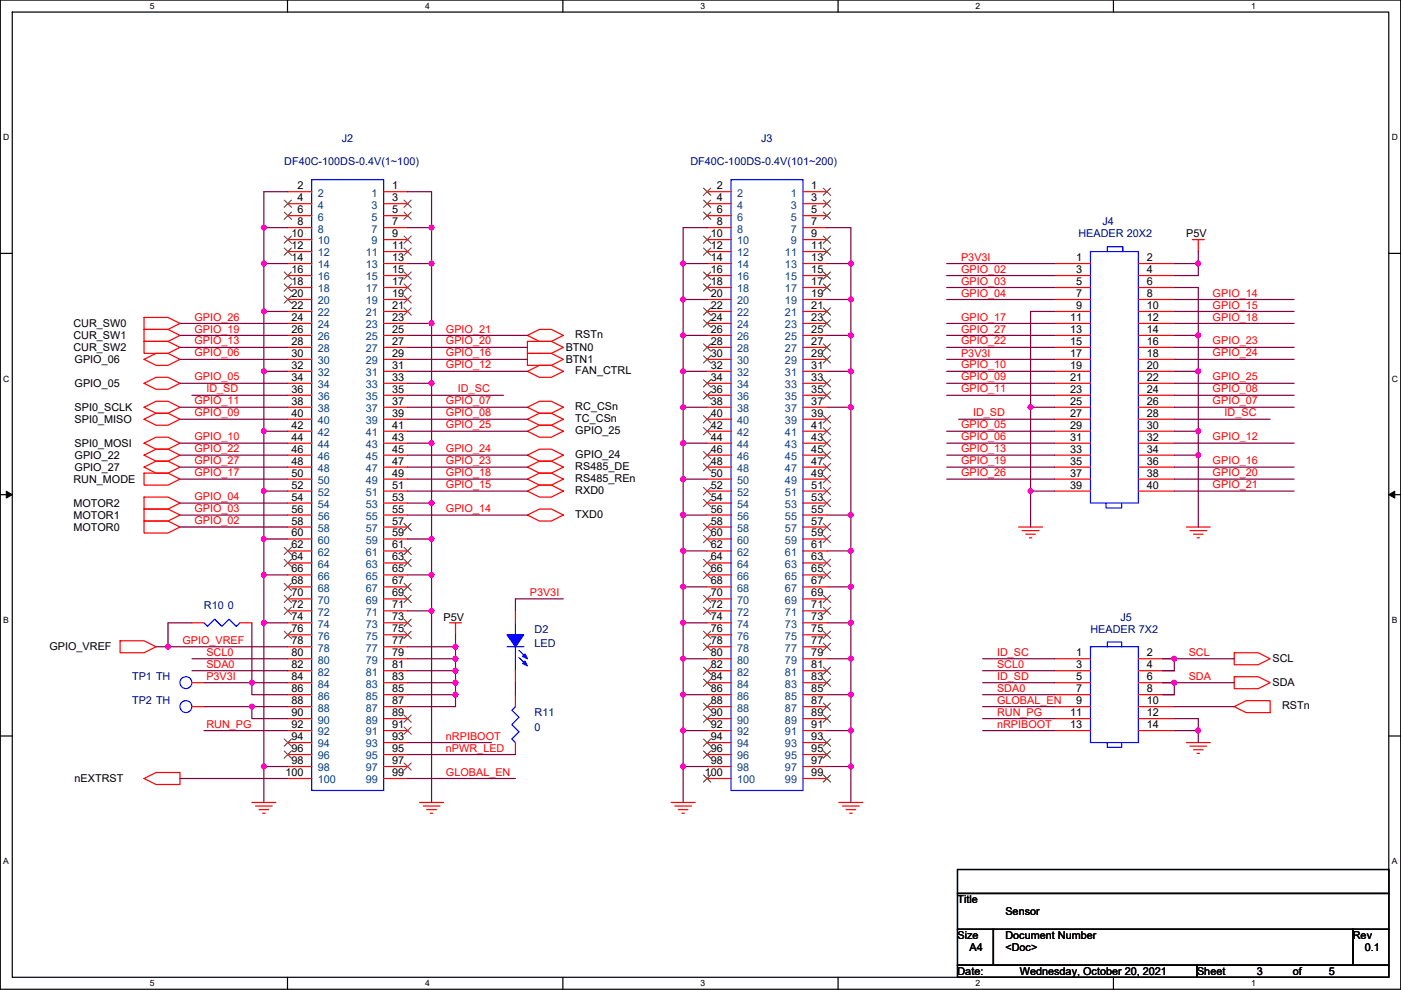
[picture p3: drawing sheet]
<svg xmlns="http://www.w3.org/2000/svg" width="297mm" height="210mm" viewBox="0 0 297 210" stroke-linecap="round" stroke-linejoin="round" font-family="sans-serif">
<path d="M.1 0h296.9v209.8h-296.9zM2.6 2.6h291.8v204.7h-291.8z" fill="none" stroke="#000" stroke-width=".25"/>
<g fill="#fff">
<path d="M31.8 .3h1v2h-1z"/>
<path d="M31.8 207.5h1v2.1h-1z"/>
</g>
<path d="M61 0v2.6M61 207.3v2.5" fill="none" stroke="#000" stroke-width=".25"/>
<g fill="#fff">
<path d="M90.1 .3h1v2h-1z"/>
<path d="M90.1 207.5h1v2.1h-1z"/>
</g>
<path d="M119.3 0v2.6M119.3 207.3v2.5" fill="none" stroke="#000" stroke-width=".25"/>
<g fill="#fff">
<path d="M148.5 .3h1v2h-1z"/>
<path d="M148.5 207.5h1v2.1h-1z"/>
</g>
<path d="M177.7 0v2.6M177.7 207.3v2.5" fill="none" stroke="#000" stroke-width=".25"/>
<g fill="#fff">
<path d="M206.9 .3h1v2h-1z"/>
<path d="M206.9 207.5h1v2.1h-1z"/>
</g>
<path d="M236.1 0v2.6M236.1 207.3v2.5" fill="none" stroke="#000" stroke-width=".25"/>
<g fill="#fff">
<path d="M265.2 .3h1v2h-1z"/>
<path d="M265.2 207.5h1v2.1h-1z"/>
<path d="M.7 28.2h1.3v2h-1.3z"/>
<path d="M295.1 28.2h1.3v2h-1.3z"/>
<path d="M.7 79.3h1.3v2.1h-1.3z"/>
<path d="M295.1 79.3h1.3v2.1h-1.3z"/>
</g>
<path d="M.1 53.7h2.5M294.4 53.7h2.6" fill="none" stroke="#000" stroke-width=".25"/>
<g fill="#fff">
<path d="M.7 130.5h1.2v2h-1.2z"/>
<path d="M295.1 130.5h1.2v2h-1.2z"/>
</g>
<path d="M.1 104.9h2.5M294.4 104.9h2.6" fill="none" stroke="#000" stroke-width=".25"/>
<path d="M1.3 104.2l1.3 .7-1.3 .7zM294.4 104.9l1.3-.7v1.4z" fill="#000" stroke="#000" stroke-width=".21"/>
<g fill="#fff">
<path d="M.7 181.7h1.2v2h-1.2z"/>
<path d="M295.1 181.7h1.2v2h-1.2z"/>
</g>
<path d="M.1 156.1h2.5M294.4 156.1h2.6M203 184.4h91.4v5.1h-91.4zM203 189.5h91.4v7.6h-91.4zM203 197.1h7.6v7.6h-7.6zM210.6 197.1h76.2v7.6h-76.2zM286.8 197.1h7.6v7.6h-7.6zM203 204.7h50.8v2.6h-50.8zM253.8 204.7h40.6v2.6h-40.6z" fill="none" stroke="#000" stroke-width=".25"/>
<g fill="none" stroke="#f00" stroke-width=".25">
<path d="M61 40.7h5.1M61 43.2h5.1M61 45.7h5.1M61 48.3h5.1M61 50.8h5.1M61 53.4h5.1M61 55.9h5.1M61 58.4h5.1M81.3 40.7h5.1M81.3 43.2h5.1M81.3 45.7h5.1M81.3 48.3h5.1"/>
<path d="M81.3 50.8h5.1M81.3 53.4h5.1M81.3 55.9h5.1M81.3 58.4h5.1M149.9 40.7h5.1M149.9 43.2h5.1M149.9 45.7h5.1M149.9 48.3h5.1M149.9 50.8h5.1M149.9 53.4h5.1M149.9 55.9h5.1M149.9 58.4h5.1"/>
<path d="M170.2 40.7h5.1M170.2 43.2h5.1M170.2 45.7h5.1M170.2 48.3h5.1M170.2 50.8h5.1M170.2 53.4h5.1M170.2 55.9h5.1M170.2 58.4h5.1M223.6 55.9h7.6M223.6 58.4h7.6M241.4 55.9h7.6M241.4 58.4h7.6"/>
<path d="M252.8 50.8h2.5M254.1 50.8v2.6M30.5 76.2l2.6-1.2h2.5l2.6 1.2-2.6 1.3h-2.5zM30.5 67.3h5.1l2.6 1.3-2.6 1.3h-5.1zM30.5 69.9h5.1l2.6 1.2-2.6 1.3h-5.1zM30.5 72.4h5.1l2.6 1.3-2.6 1.3h-5.1zM61 61h5.1M61 63.5h5.1M61 66.1h5.1M61 68.6h5.1M61 71.1h5.1M61 73.7h5.1"/>
<path d="M61 76.2h5.1M61 78.8h5.1M81.3 61h5.1M81.3 63.5h5.1M81.3 66.1h5.1M81.3 68.6h5.1M81.3 71.1h5.1M81.3 73.7h5.1M81.3 76.2h5.1M81.3 78.8h5.1M111.8 72.4h5.1l2.5 1.3-2.5 1.3h-5.1zM111.8 75h5.1l2.5 1.2-2.5 1.3h-5.1z"/>
<path d="M111.8 71.1l2.6-1.2h2.5l2.5 1.2-2.5 1.3h-2.5zM111.8 78.8l2.6-1.3h2.5l2.5 1.3-2.5 1.2h-2.5zM149.9 61h5.1M149.9 63.5h5.1M149.9 66.1h5.1M149.9 68.6h5.1M149.9 71.1h5.1M149.9 73.7h5.1M149.9 76.2h5.1M149.9 78.8h5.1M170.2 61h5.1M170.2 63.5h5.1"/>
<path d="M170.2 66.1h5.1M170.2 68.6h5.1M170.2 71.1h5.1M170.2 73.7h5.1M170.2 76.2h5.1M170.2 78.8h5.1M223.6 61h7.6M223.6 63.5h7.6M223.6 66.1h7.6M223.6 68.6h7.6M223.6 71.1h7.6M223.6 73.7h7.6"/>
<path d="M223.6 76.2h7.6M223.6 78.8h7.6M241.4 61h7.6M241.4 63.5h7.6M241.4 66.1h7.6M241.4 68.6h7.6M241.4 71.1h7.6M241.4 73.7h7.6M241.4 76.2h7.6M241.4 78.8h7.6M30.5 81.3l2.6-1.3h2.5l2.6 1.3-2.6 1.3h-2.5zM30.5 86.4l2.6-1.3h2.5l2.6 1.3-2.6 1.3h-2.5z"/>
<path d="M30.5 88.9l2.6-1.2h2.5l2.6 1.2-2.6 1.3h-2.5zM30.5 94l2.6-1.3h2.5l2.6 1.3-2.6 1.3h-2.5zM30.5 96.5l2.6-1.2h2.5l2.6 1.2-2.6 1.3h-2.5zM30.5 99.1l2.6-1.3h2.5l2.6 1.3-2.6 1.3h-2.5zM61 81.3h5.1M61 83.8h5.1M61 86.4h5.1M61 88.9h5.1M61 91.5h5.1M61 94h5.1M61 96.5h5.1M61 99.1h5.1"/>
<path d="M81.3 81.3h5.1M81.3 83.8h5.1M81.3 86.4h5.1M81.3 88.9h5.1M81.3 91.5h5.1M81.3 94h5.1M81.3 96.5h5.1M81.3 99.1h5.1M111.8 86.4l2.6-1.3h2.5l2.5 1.3-2.5 1.3h-2.5zM111.8 88.9l2.6-1.2h2.5l2.5 1.2-2.5 1.3h-2.5zM111.8 91.5l2.6-1.3h2.5l2.5 1.3-2.5 1.2h-2.5zM111.8 96.5l2.6-1.2h2.5l2.5 1.2-2.5 1.3h-2.5z"/>
<path d="M111.8 99.1l2.6-1.3h2.5l2.5 1.3-2.5 1.3h-2.5zM149.9 81.3h5.1M149.9 83.8h5.1M149.9 86.4h5.1M149.9 88.9h5.1M149.9 91.5h5.1M149.9 94h5.1M149.9 96.5h5.1M149.9 99.1h5.1M170.2 81.3h5.1M170.2 83.8h5.1M170.2 86.4h5.1"/>
<path d="M170.2 88.9h5.1M170.2 91.5h5.1M170.2 94h5.1M170.2 96.5h5.1M170.2 99.1h5.1M223.6 81.3h7.6M223.6 83.8h7.6M223.6 86.4h7.6M223.6 88.9h7.6M223.6 91.5h7.6M223.6 94h7.6M223.6 96.5h7.6"/>
<path d="M223.6 99.1h7.6M241.4 81.3h7.6M241.4 83.8h7.6M241.4 86.4h7.6M241.4 88.9h7.6M241.4 91.5h7.6M241.4 94h7.6M241.4 96.5h7.6M241.4 99.1h7.6M30.5 110.5h5.1l2.6 1.3-2.6 1.3h-5.1zM30.5 108h5.1l2.6 1.2-2.6 1.3h-5.1zM30.5 105.4h5.1l2.6 1.3-2.6 1.3h-5.1z"/>
<path d="M30.5 100.4h5.1l2.6 1.2-2.6 1.3h-5.1zM61 101.6h5.1M61 104.2h5.1M61 106.7h5.1M61 109.2h5.1M61 111.8h5.1M61 114.3h5.1M61 116.9h5.1M61 119.4h5.1M81.3 101.6h5.1M81.3 104.2h5.1M81.3 106.7h5.1"/>
<path d="M81.3 109.2h5.1M81.3 111.8h5.1M81.3 114.3h5.1M81.3 116.9h5.1M81.3 119.4h5.1M111.8 101.6l2.6-1.2h2.5l2.5 1.2-2.5 1.3h-2.5zM111.8 104.2l2.6-1.3h2.5l2.5 1.3-2.5 1.2h-2.5zM111.8 109.2l2.6-1.2h2.5l2.5 1.2-2.5 1.3h-2.5zM149.9 101.6h5.1M149.9 104.2h5.1M149.9 106.7h5.1M149.9 109.2h5.1"/>
<path d="M149.9 111.8h5.1M149.9 114.3h5.1M149.9 116.9h5.1M149.9 119.4h5.1M170.2 101.6h5.1M170.2 104.2h5.1M170.2 106.7h5.1M170.2 109.2h5.1M170.2 111.8h5.1M170.2 114.3h5.1M170.2 116.9h5.1M170.2 119.4h5.1"/>
<path d="M216 111.8h5M216.7 112.5h3.6M217.5 113.3h2M218.2 114.1h.6M223.6 101.6h7.6M223.6 104.2h7.6M241.4 101.6h7.6M241.4 104.2h7.6M251.5 111.8h5.1M252.3 112.5h3.5M253 113.3h2.1M253.8 114.1h.5"/>
<path d="M25.5 135.9h5l2.6 1.3-2.6 1.3h-5zM40.7 132.1h2.5M50.9 132.1h2.5M61 121.9h5.1M61 124.5h5.1M61 127h5.1M61 129.6h5.1M61 132.1h5.1M61 134.6h5.1M61 137.2h5.1M61 139.7h5.1M81.3 121.9h5.1"/>
<path d="M81.3 124.5h5.1M81.3 127h5.1M81.3 129.6h5.1M81.3 132.1h5.1M81.3 134.6h5.1M81.3 137.2h5.1M81.3 139.7h5.1M95.3 132.1h2.6M96.6 132.1v2.5M109.3 129.6v2.5M149.9 121.9h5.1M149.9 124.5h5.1"/>
<path d="M149.9 127h5.1M149.9 129.6h5.1M149.9 132.1h5.1M149.9 134.6h5.1M149.9 137.2h5.1M149.9 139.7h5.1M170.2 121.9h5.1M170.2 124.5h5.1M170.2 127h5.1M170.2 129.6h5.1M170.2 132.1h5.1M170.2 134.6h5.1"/>
<path d="M170.2 137.2h5.1M170.2 139.7h5.1M223.6 139.7h7.6M241.4 139.7h7.6M261.7 138.5h5.1l2.5 1.2-2.5 1.3h-5.1zM40.7 144.8h2.5M40.7 149.9h2.5M61 142.3h5.1M61 144.8h5.1M61 147.3h5.1M61 149.9h5.1M61 152.4h5.1"/>
<path d="M61 155h5.1M61 157.5h5.1M81.3 142.3h5.1M81.3 144.8h5.1M81.3 147.3h5.1M81.3 149.9h5.1M81.3 152.4h5.1M81.3 155h5.1M81.3 157.5h5.1M109.3 157.5v2.5M109.3 147.3v2.6M109.3 142.3v2.5"/>
<path d="M149.9 142.3h5.1M149.9 144.8h5.1M149.9 147.3h5.1M149.9 149.9h5.1M149.9 152.4h5.1M149.9 155h5.1M149.9 157.5h5.1M170.2 142.3h5.1M170.2 144.8h5.1M170.2 147.3h5.1M170.2 149.9h5.1M170.2 152.4h5.1"/>
<path d="M170.2 155h5.1M170.2 157.5h5.1M223.6 142.3h7.6M223.6 144.8h7.6M223.6 147.3h7.6M223.6 149.9h7.6M223.6 152.4h7.6M223.6 155h7.6M241.4 142.3h7.6M241.4 144.8h7.6M241.4 147.3h7.6M241.4 149.9h7.6"/>
<path d="M241.4 152.4h7.6M241.4 155h7.6M251.5 157.5h5.1M252.3 158.3h3.5M253 159h2.1M253.8 159.8h.5M261.7 149.9l2.5-1.3h5.1v2.6h-5.1zM261.7 143.5h5.1l2.5 1.3-2.5 1.3h-5.1zM30.5 165.1l2.6-1.2h5.1v2.5h-5.1zM53.4 170.2h5.1M54.2 171h3.5M54.9 171.7h2.1"/>
<path d="M55.7 172.5h.5M61 160h5.1M61 162.6h5.1M61 165.1h5.1M81.3 160h5.1M81.3 162.6h5.1M81.3 165.1h5.1M89 170.2h5M89.7 171h3.6M90.5 171.7h2M91.2 172.5h.6M142.3 170.2h5.1"/>
<path d="M143.1 171h3.5M143.8 171.7h2.1M144.6 172.5h.5M149.9 160h5.1M149.9 162.6h5.1M149.9 165.1h5.1M170.2 160h5.1M170.2 162.6h5.1M170.2 165.1h5.1M177.9 170.2h5M178.6 171h3.6M179.4 171.7h2"/>
<path d="M180.1 172.5h.6"/>
</g>
<g fill="none" stroke="#00f" stroke-width=".25">
<path d="M66.1 38.1h15.2v129.6h-15.2zM155 38.1h15.2v129.6h-15.2zM231.2 53.4h10.2v53.3h-10.2zM234.8 53.4v-1.1h3.3v1.1M234.5 106.7v1h3.3v-1M43.2 132.1l.8 .8 1.5-1.6 1.6 1.6 1.5-1.6 1.5 1.6 .8-.8M107.5 137.2h3.6M109.3 132.1v2.5M109.3 137.2v5.1M110 137.9l1.6 1.6M110 139.5l1.6 1.5M231.2 137.2h10.2v20.3h-10.2z"/>
<path d="M234.8 137.2v-1h3v1M109.3 149.9l-.8 .7 1.5 1.6-1.5 1.5 1.5 1.5-1.5 1.5 .8 .8M234.8 157.5v1h3v-1"/>
<circle cx="39.4" cy="149.9" r="1.26"/>
<circle cx="39.4" cy="144.8" r="1.26"/>
</g>
<g fill="none" stroke="#804000" stroke-width=".21">
<path d="M149.2 39.9l1.5 1.5M150.7 39.9l-1.6 1.5M174.6 39.9l1.5 1.5M176.1 39.9l-1.6 1.5M60.3 42.4l1.5 1.6M60.3 45l1.5 1.5M60.3 50.1l1.5 1.5M60.3 52.6l1.5 1.5M60.3 57.7l1.5 1.5M61.8 42.4l-1.6 1.6M61.8 45l-1.6 1.5M61.8 50.1l-1.6 1.5"/>
<path d="M61.8 52.6l-1.6 1.5M61.8 57.7l-1.6 1.5M85.7 42.4l1.5 1.6M85.7 45l1.5 1.5M85.7 50.1l1.5 1.5M85.7 52.6l1.5 1.5M85.7 57.7l1.5 1.5M87.2 42.4l-1.6 1.6M87.2 45l-1.6 1.5M87.2 50.1l-1.6 1.5M87.2 52.6l-1.6 1.5M87.2 57.7l-1.6 1.5"/>
<path d="M149.2 42.4l1.5 1.6M149.2 45l1.5 1.5M149.2 50.1l1.5 1.5M149.2 52.6l1.5 1.5M149.2 57.7l1.5 1.5M150.7 42.4l-1.6 1.6M150.7 45l-1.6 1.5M150.7 50.1l-1.6 1.5M150.7 52.6l-1.6 1.5M150.7 57.7l-1.6 1.5M174.6 42.4l1.5 1.6M174.6 45l1.5 1.5"/>
<path d="M174.6 50.1l1.5 1.5M174.6 52.6l1.5 1.5M174.6 57.7l1.5 1.5M176.1 42.4l-1.6 1.6M176.1 45l-1.6 1.5M176.1 50.1l-1.6 1.5M176.1 52.6l-1.6 1.5M176.1 57.7l-1.6 1.5M60.3 60.2l1.5 1.6M60.3 62.8l1.5 1.5M61.8 60.2l-1.6 1.6M61.8 62.8l-1.6 1.5"/>
<path d="M85.7 60.2l1.5 1.6M85.7 62.8l1.5 1.5M85.7 65.3l1.5 1.5M87.2 60.2l-1.6 1.6M87.2 62.8l-1.6 1.5M87.2 65.3l-1.6 1.5M149.2 60.2l1.5 1.6M149.2 65.3l1.5 1.5M149.2 67.8l1.5 1.6M149.2 72.9l1.5 1.6M149.2 75.5l1.5 1.5M150.7 60.2l-1.6 1.6"/>
<path d="M150.7 65.3l-1.6 1.5M150.7 67.8l-1.6 1.6M150.7 72.9l-1.6 1.6M150.7 75.5l-1.6 1.5M174.6 60.2l1.5 1.6M174.6 65.3l1.5 1.5M174.6 67.8l1.5 1.6M174.6 72.9l1.5 1.6M174.6 75.5l1.5 1.5M176.1 60.2l-1.6 1.6M176.1 65.3l-1.6 1.5M176.1 67.8l-1.6 1.6"/>
<path d="M176.1 72.9l-1.6 1.6M176.1 75.5l-1.6 1.5M149.2 80.5l1.5 1.6M149.2 83.1l1.5 1.5M149.2 88.2l1.5 1.5M149.2 90.7l1.5 1.5M149.2 95.8l1.5 1.5M149.2 98.3l1.5 1.6M150.7 80.5l-1.6 1.6M150.7 83.1l-1.6 1.5M150.7 88.2l-1.6 1.5M150.7 90.7l-1.6 1.5"/>
<path d="M150.7 95.8l-1.6 1.5M150.7 98.3l-1.6 1.6M174.6 80.5l1.5 1.6M174.6 83.1l1.5 1.5M174.6 88.2l1.5 1.5M174.6 90.7l1.5 1.5M174.6 93.2l1.5 1.6M174.6 95.8l1.5 1.5M174.6 98.3l1.5 1.6M176.1 80.5l-1.6 1.6M176.1 83.1l-1.6 1.5M176.1 88.2l-1.6 1.5"/>
<path d="M176.1 90.7l-1.6 1.5M176.1 93.2l-1.6 1.6M176.1 95.8l-1.6 1.5M176.1 98.3l-1.6 1.6M60.3 116.1l1.5 1.5M60.3 118.6l1.5 1.6M61.8 116.1l-1.6 1.5M61.8 118.6l-1.6 1.6M85.7 111l1.5 1.6M85.7 116.1l1.5 1.5M85.7 118.6l1.5 1.6M87.2 111l-1.6 1.6"/>
<path d="M87.2 116.1l-1.6 1.5M87.2 118.6l-1.6 1.6M149.2 103.4l1.5 1.5M149.2 105.9l1.5 1.6M149.2 111l1.5 1.6M149.2 113.6l1.5 1.5M149.2 118.6l1.5 1.6M150.7 103.4l-1.6 1.5M150.7 105.9l-1.6 1.6M150.7 111l-1.6 1.6M150.7 113.6l-1.6 1.5M150.7 118.6l-1.6 1.6"/>
<path d="M174.6 100.9l1.5 1.5M174.6 103.4l1.5 1.5M174.6 105.9l1.5 1.6M174.6 111l1.5 1.6M174.6 113.6l1.5 1.5M174.6 118.6l1.5 1.6M176.1 100.9l-1.6 1.5M176.1 103.4l-1.6 1.5M176.1 105.9l-1.6 1.6M176.1 111l-1.6 1.6M176.1 113.6l-1.6 1.5M176.1 118.6l-1.6 1.6"/>
<path d="M60.3 123.7l1.5 1.6M60.3 126.3l1.5 1.5M60.3 128.8l1.5 1.5M60.3 133.9l1.5 1.5M61.8 123.7l-1.6 1.6M61.8 126.3l-1.6 1.5M61.8 128.8l-1.6 1.5M61.8 133.9l-1.6 1.5M85.7 123.7l1.5 1.6M85.7 126.3l1.5 1.5M85.7 131.3l1.5 1.6M85.7 133.9l1.5 1.5"/>
<path d="M87.2 123.7l-1.6 1.6M87.2 126.3l-1.6 1.5M87.2 131.3l-1.6 1.6M87.2 133.9l-1.6 1.5M149.2 121.2l1.5 1.5M149.2 126.3l1.5 1.5M149.2 128.8l1.5 1.5M149.2 133.9l1.5 1.5M149.2 136.4l1.5 1.6M150.7 121.2l-1.6 1.5M150.7 126.3l-1.6 1.5M150.7 128.8l-1.6 1.5"/>
<path d="M150.7 133.9l-1.6 1.5M150.7 136.4l-1.6 1.6M174.6 121.2l1.5 1.5M174.6 126.3l1.5 1.5M174.6 128.8l1.5 1.5M174.6 133.9l1.5 1.5M174.6 136.4l1.5 1.6M176.1 121.2l-1.6 1.5M176.1 126.3l-1.6 1.5M176.1 128.8l-1.6 1.5M176.1 133.9l-1.6 1.5M176.1 136.4l-1.6 1.6"/>
<path d="M60.3 156.7l1.5 1.6M60.3 159.3l1.5 1.5M61.8 156.7l-1.6 1.6M61.8 159.3l-1.6 1.5M85.7 151.7l1.5 1.5M85.7 154.2l1.5 1.5M87.2 151.7l-1.6 1.5M87.2 154.2l-1.6 1.5M149.2 141.5l1.5 1.5M149.2 144l1.5 1.6M149.2 149.1l1.5 1.6M149.2 151.7l1.5 1.5"/>
<path d="M149.2 156.7l1.5 1.6M149.2 159.3l1.5 1.5M150.7 141.5l-1.6 1.5M150.7 144l-1.6 1.6M150.7 149.1l-1.6 1.6M150.7 151.7l-1.6 1.5M150.7 156.7l-1.6 1.6M150.7 159.3l-1.6 1.5M174.6 141.5l1.5 1.5M174.6 144l1.5 1.6M174.6 149.1l1.5 1.6M174.6 151.7l1.5 1.5"/>
<path d="M174.6 156.7l1.5 1.6M174.6 159.3l1.5 1.5M176.1 141.5l-1.6 1.5M176.1 144l-1.6 1.6M176.1 149.1l-1.6 1.6M176.1 151.7l-1.6 1.5M176.1 156.7l-1.6 1.6M176.1 159.3l-1.6 1.5M85.7 161.8l1.5 1.6M87.2 161.8l-1.6 1.6M149.2 164.4l1.5 1.5M150.7 164.4l-1.6 1.5"/>
<path d="M174.6 164.4l1.5 1.5M176.1 164.4l-1.6 1.5"/>
</g>
<g fill="#00f" stroke="#00f" stroke-width=".25">
<path d="M107.5 134.6h3.6l-1.8 2.6z" fill-rule="evenodd"/>
<path d="M111.3 140.2l.5 1-1-.5z" fill-rule="evenodd"/>
<path d="M111.3 138.7l.5 1-1-.5z" fill-rule="evenodd"/>
</g>
<g fill="none" stroke="#800040" stroke-width=".25">
<path d="M55.9 48.3h5.1M55.9 55.9h5.1M55.9 48.3v7.6M55.9 55.9v10.2M61 40.7h-5.1v7.6M86.4 40.7h5.1v7.6M86.4 48.3h5.1M86.4 55.9h5.1M91.5 48.3v7.6M91.5 55.9v12.7M144.8 55.9h5.1M144.8 55.9v7.6"/>
<path d="M149.9 48.3h-5.1v7.6M175.3 48.3h5.1v7.6M175.3 55.9h5.1M180.4 55.9v7.6M200.7 55.9h22.9M200.7 58.4h22.9M249 55.9h5.1M254.1 53.4v2.5M254.1 55.9v2.5h-5.1M38.2 68.6h22.8M38.2 71.1h22.8M38.2 73.7h22.8"/>
<path d="M38.2 76.2h22.8M55.9 66.1h5.1M55.9 78.8h5.1M55.9 66.1v12.7M55.9 78.8v12.7M86.4 68.6h5.1M86.4 71.1h25.4M86.4 73.7h25.4M86.4 76.2h25.4M86.4 78.8h25.4M91.5 68.6v12.7M144.8 63.5h5.1"/>
<path d="M144.8 71.1h5.1M144.8 78.8h5.1M144.8 63.5v7.6M144.8 71.1v7.7M144.8 78.8v7.6M175.3 63.5h5.1M175.3 71.1h5.1M175.3 78.8h5.1M180.4 63.5v7.6M180.4 71.1v7.7M180.4 78.8v7.6M200.7 61h22.9"/>
<path d="M200.7 63.5h22.9M200.7 68.6h22.9M200.7 71.1h22.9M200.7 73.7h22.9M200.7 76.2h22.9M200.7 78.8h22.9M223.6 66.1h-5.1v20.3M249 63.5h25.4M249 66.1h25.4M249 68.6h25.4M249 73.7h25.4M249 76.2h25.4"/>
<path d="M249 61h5.1v10.1M249 71.1h5.1M249 78.8h5.1M254.1 71.1v7.7M254.1 78.8v12.7M38.2 81.3h22.8M38.2 86.4h22.8M38.2 88.9h22.8M38.2 94h22.8M38.2 96.5h22.8M38.2 99.1h22.8M40.7 83.8h20.3"/>
<path d="M55.9 91.5h5.1M55.9 91.5v12.7M86.4 81.3h5.1M86.4 94h5.1M86.4 86.4h25.4M86.4 88.9h25.4M86.4 91.5h25.4M86.4 96.5h25.4M86.4 99.1h25.4M86.4 83.8h20.3M91.5 81.3v12.7M91.5 94v12.7"/>
<path d="M144.8 86.4h5.1M144.8 94h5.1M144.8 86.4v7.6M144.8 94v7.6M175.3 86.4h5.1M180.4 86.4v22.8M200.7 81.3h22.9M200.7 83.8h22.9M200.7 91.5h22.9M200.7 94h22.9M200.7 96.5h22.9M200.7 99.1h22.9"/>
<path d="M203.3 88.9h20.3M218.5 86.4v17.8M218.5 86.4h5.1M249 88.9h20.3M249 81.3h25.4M249 83.8h25.4M249 86.4h25.4M249 94h25.4M249 99.1h25.4M249 91.5h5.1M249 96.5h5.1M254.1 91.5v5"/>
<path d="M254.1 96.5v15.3M38.2 101.6h22.8M38.2 106.7h22.8M38.2 109.2h22.8M38.2 111.8h22.8M55.9 104.2h5.1M55.9 114.3h5.1M55.9 104.2v10.1M55.9 114.3v7.6M86.4 106.7h5.1M86.4 114.3h5.1M86.4 101.6h25.4"/>
<path d="M86.4 104.2h25.4M86.4 109.2h25.4M91.5 106.7v7.6M91.5 114.3v7.6M144.8 101.6h5.1M144.8 109.2h5.1M144.8 116.9h5.1M144.8 101.6v7.6M144.8 109.2v7.7M144.8 116.9v7.6M175.3 109.2h5.1M175.3 116.9h5.1"/>
<path d="M180.4 109.2v7.7M180.4 116.9v7.6M200.7 101.6h22.9M218.5 104.2v7.6M218.5 104.2h5.1M249 101.6h25.4M249 104.2h25.4M33.1 137.2h2.5M35.6 137.2h25.4M40.7 139.7h20.3M40.7 132.1h-5.1v5.1M53.4 132.1v12.7"/>
<path d="M55.9 121.9h5.1M55.9 132.1h5.1M55.9 121.9v10.2M55.9 132.1v30.5M86.4 139.7h10.2M86.4 137.2h10.2M86.4 121.9h5.1M86.4 129.6h5.1M91.5 121.9v7.7M91.5 129.6v40.6M96.6 134.6v2.6M96.6 139.7v2.6"/>
<path d="M96.6 137.2v2.5M119.4 127h-10.1v2.6M144.8 124.5h5.1M144.8 132.1h5.1M144.8 139.7h5.1M144.8 124.5v7.6M144.8 132.1v7.6M144.8 139.7v7.6M175.3 124.5h5.1M175.3 132.1h5.1M175.3 139.7h5.1M180.4 124.5v7.6"/>
<path d="M180.4 132.1v7.6M180.4 139.7v7.6M208.3 139.7h15.3M246.4 139.7h2.6M249 139.7v2.6h-2.6M249 139.7h12.7M40.7 142.3h20.3M43.2 149.9h10.2M43.2 155h17.8M43.2 144.8h10.2M53.4 144.8v2.5h7.6M53.4 149.9v2.5h7.6"/>
<path d="M53.4 149.9h7.6M53.4 144.8h7.6M86.4 147.3h10.2M86.4 144.8h10.2M86.4 142.3h10.2M86.4 157.5h17.8M96.6 144.8v2.5M96.6 142.3v2.5M96.6 147.3v2.6h-10.2M109.3 144.8v2.5M144.8 147.3h5.1M144.8 155h5.1"/>
<path d="M144.8 147.3v7.7M144.8 155v7.6M175.3 147.3h5.1M175.3 155h5.1M180.4 147.3v7.7M180.4 155v7.6M208.3 144.8h15.3M208.3 142.3h15.3M208.3 147.3h15.3M208.3 149.9h15.3M208.3 152.4h15.3M208.3 155h15.3"/>
<path d="M246.4 144.8h2.6M249 144.8v2.5h-2.6M249 144.8h12.7M249 149.9h12.7M249 152.4h5.1v2.6M249 155h5.1M254.1 155v2.5M38.2 165.1h22.8M55.9 162.6h5.1M55.9 162.6v7.6M86.4 160h22.9M86.4 165.1h22.9"/>
<path d="M144.8 162.6h5.1M144.8 162.6v7.6M175.3 162.6h5.1M180.4 162.6v7.6"/>
</g>
<g fill="#f0f" stroke="#f0f" stroke-width=".25">
<circle cx="55.9" cy="55.9" r=".5"/>
<circle cx="55.9" cy="48.3" r=".5"/>
<circle cx="55.9" cy="66" r=".5"/>
<circle cx="55.9" cy="91.4" r=".5"/>
<circle cx="55.9" cy="78.7" r=".5"/>
<circle cx="55.9" cy="114.3" r=".5"/>
<circle cx="55.9" cy="104.1" r=".5"/>
<circle cx="55.9" cy="121.9" r=".5"/>
<circle cx="55.9" cy="162.6" r=".5"/>
<circle cx="55.9" cy="132.1" r=".5"/>
<circle cx="91.5" cy="55.9" r=".5"/>
<circle cx="91.5" cy="48.3" r=".5"/>
<circle cx="91.5" cy="81.3" r=".5"/>
<circle cx="91.5" cy="68.6" r=".5"/>
<circle cx="91.5" cy="94" r=".5"/>
<circle cx="91.5" cy="114.3" r=".5"/>
<circle cx="91.5" cy="106.7" r=".5"/>
<circle cx="91.5" cy="121.9" r=".5"/>
<circle cx="91.5" cy="129.5" r=".5"/>
<circle cx="249" cy="139.7" r=".5"/>
<circle cx="249" cy="144.8" r=".5"/>
<circle cx="53.4" cy="149.9" r=".5"/>
<circle cx="96.6" cy="147.3" r=".5"/>
<circle cx="96.6" cy="144.8" r=".5"/>
<circle cx="96.6" cy="142.2" r=".5"/>
<circle cx="96.6" cy="139.7" r=".5"/>
<circle cx="96.6" cy="137.2" r=".5"/>
<circle cx="35.6" cy="137.2" r=".5"/>
<circle cx="53.4" cy="144.8" r=".5"/>
<circle cx="144.8" cy="55.9" r=".5"/>
<circle cx="180.4" cy="55.9" r=".5"/>
<circle cx="144.8" cy="63.5" r=".5"/>
<circle cx="144.8" cy="71.1" r=".5"/>
<circle cx="144.8" cy="86.4" r=".5"/>
<circle cx="144.8" cy="78.7" r=".5"/>
<circle cx="144.8" cy="94" r=".5"/>
<circle cx="144.8" cy="109.2" r=".5"/>
<circle cx="144.8" cy="101.6" r=".5"/>
<circle cx="144.8" cy="116.8" r=".5"/>
<circle cx="144.8" cy="124.5" r=".5"/>
<circle cx="144.8" cy="139.7" r=".5"/>
<circle cx="144.8" cy="132.1" r=".5"/>
<circle cx="144.8" cy="147.3" r=".5"/>
<circle cx="144.8" cy="162.6" r=".5"/>
<circle cx="144.8" cy="154.9" r=".5"/>
<circle cx="180.4" cy="63.5" r=".5"/>
<circle cx="180.4" cy="71.1" r=".5"/>
<circle cx="180.4" cy="78.7" r=".5"/>
<circle cx="180.4" cy="109.2" r=".5"/>
<circle cx="180.4" cy="86.4" r=".5"/>
<circle cx="180.4" cy="116.8" r=".5"/>
<circle cx="180.4" cy="124.5" r=".5"/>
<circle cx="180.4" cy="139.7" r=".5"/>
<circle cx="180.4" cy="132.1" r=".5"/>
<circle cx="180.4" cy="147.3" r=".5"/>
<circle cx="180.4" cy="162.6" r=".5"/>
<circle cx="180.4" cy="154.9" r=".5"/>
<circle cx="254" cy="55.9" r=".5"/>
<circle cx="254" cy="71.1" r=".5"/>
<circle cx="218.5" cy="86.4" r=".5"/>
<circle cx="254" cy="91.4" r=".5"/>
<circle cx="254" cy="78.7" r=".5"/>
<circle cx="254" cy="96.5" r=".5"/>
<circle cx="218.5" cy="104.1" r=".5"/>
<circle cx="254" cy="154.9" r=".5"/>
</g>
<g font-size="2.3" fill="#000080">
<text x="60.3" y="35.1">DF40C-100DS-0.4V(1~100)</text>
<text x="72.5" y="30">J2</text>
<text x="146.4" y="35.1">DF40C-100DS-0.4V(101~200)</text>
<text x="161.4" y="30">J3</text>
<text x="233.7" y="47.8">J4</text>
<text x="228.7" y="50.3">HEADER 20X2</text>
<text x="43.2" y="129.1">R10 0</text>
<text x="237.6" y="131.6">J5</text>
<text x="113.3" y="134.2">D2</text>
<text x="113.3" y="137.2">LED</text>
<text x="231.2" y="134.2">HEADER 7X2</text>
<text x="28" y="144.3">TP1 TH</text>
<text x="28" y="149.4">TP2 TH</text>
<text x="113.3" y="151.9">R11</text>
<text x="113.3" y="155">0</text>
</g>
<g font-size="2.3">
<text x="63.1" y="40.1">2</text>
<text x="83.1" y="40.1">1</text>
<text x="152" y="40.1">2</text>
<text x="172" y="40.1">1</text>
<text x="63.1" y="42.7">4</text>
<text x="63.1" y="45.2">6</text>
<text x="63.1" y="47.8">8</text>
<text x="83.1" y="42.7">3</text>
<text x="83.1" y="45.2">5</text>
<text x="83.1" y="47.8">7</text>
<text x="152" y="42.7">4</text>
<text x="152" y="45.2">6</text>
<text x="152" y="47.8">8</text>
<text x="172" y="42.7">3</text>
<text x="172" y="45.2">5</text>
<text x="172" y="47.8">7</text>
<text x="61.8" y="50.3">10</text>
<text x="61.8" y="52.8">12</text>
<text x="83.1" y="50.3">9</text>
<text x="83.1" y="52.8">11</text>
<text x="150.7" y="50.3">10</text>
<text x="150.7" y="52.8">12</text>
<text x="172" y="50.3">9</text>
<text x="172" y="52.8">11</text>
<text x="251.5" y="50.3">P5V</text>
<text x="61.8" y="55.4">14</text>
<text x="61.8" y="57.9">16</text>
<text x="83.1" y="55.4">13</text>
<text x="83.1" y="57.9">15</text>
<text x="150.7" y="55.4">14</text>
<text x="150.7" y="57.9">16</text>
<text x="172" y="55.4">13</text>
<text x="172" y="57.9">15</text>
<text x="228.2" y="55.4">1</text>
<text x="228.2" y="57.9">3</text>
<text x="243.1" y="55.4">2</text>
<text x="243.1" y="57.9">4</text>
<text x="61.8" y="60.5">18</text>
<text x="61.8" y="63">20</text>
<text x="61.8" y="65.5">22</text>
<text x="83.1" y="60.5">17</text>
<text x="83.1" y="63">19</text>
<text x="83.1" y="65.5">21</text>
<text x="150.7" y="60.5">18</text>
<text x="150.7" y="63">20</text>
<text x="150.7" y="65.5">22</text>
<text x="172" y="60.5">17</text>
<text x="172" y="63">19</text>
<text x="172" y="65.5">21</text>
<text x="228.2" y="60.5">5</text>
<text x="228.2" y="63">7</text>
<text x="228.2" y="65.5">9</text>
<text x="243.1" y="60.5">6</text>
<text x="243.1" y="63">8</text>
<text x="243.1" y="65.5">10</text>
<text x="15.6" y="69.4">CUR_SW0</text>
<text x="15.6" y="71.9">CUR_SW1</text>
<text x="61.8" y="68.1">24</text>
<text x="61.8" y="70.6">26</text>
<text x="83.1" y="68.1">23</text>
<text x="83.1" y="70.6">25</text>
<text x="122" y="71.7">RSTn</text>
<text x="150.7" y="68.1">24</text>
<text x="150.7" y="70.6">26</text>
<text x="172" y="68.1">23</text>
<text x="172" y="70.6">25</text>
<text x="226.9" y="68.1">11</text>
<text x="226.9" y="70.6">13</text>
<text x="243.1" y="68.1">12</text>
<text x="243.1" y="70.6">14</text>
<text x="15.6" y="74.5">CUR_SW2</text>
<text x="15.8" y="77">GPIO_06</text>
<text x="61.8" y="73.2">28</text>
<text x="61.8" y="75.7">30</text>
<text x="83.1" y="73.2">27</text>
<text x="83.1" y="75.7">29</text>
<text x="119.9" y="74.5">BTN0</text>
<text x="119.9" y="77">BTN1</text>
<text x="150.7" y="73.2">28</text>
<text x="150.7" y="75.7">30</text>
<text x="172" y="73.2">27</text>
<text x="172" y="75.7">29</text>
<text x="226.9" y="73.2">15</text>
<text x="226.9" y="75.7">17</text>
<text x="243.1" y="73.2">16</text>
<text x="243.1" y="75.7">18</text>
<text x="15.8" y="82.1">GPIO_05</text>
<text x="61.8" y="78.2">32</text>
<text x="61.8" y="80.8">34</text>
<text x="61.8" y="83.3">36</text>
<text x="83.1" y="78.2">31</text>
<text x="83.1" y="80.8">33</text>
<text x="83.1" y="83.3">35</text>
<text x="122" y="79.3">FAN_CTRL</text>
<text x="150.7" y="78.2">32</text>
<text x="150.7" y="80.8">34</text>
<text x="150.7" y="83.3">36</text>
<text x="172" y="78.2">31</text>
<text x="172" y="80.8">33</text>
<text x="172" y="83.3">35</text>
<text x="226.9" y="78.2">19</text>
<text x="226.9" y="80.8">21</text>
<text x="226.9" y="83.3">23</text>
<text x="243.1" y="78.2">20</text>
<text x="243.1" y="80.8">22</text>
<text x="243.1" y="83.3">24</text>
<text x="15.8" y="87.2">SPI0_SCLK</text>
<text x="15.8" y="89.7">SPI0_MISO</text>
<text x="61.8" y="85.9">38</text>
<text x="61.8" y="88.4">40</text>
<text x="83.1" y="85.9">37</text>
<text x="83.1" y="88.4">39</text>
<text x="122" y="86.9">RC_CSn</text>
<text x="122" y="89.5">TC_CSn</text>
<text x="150.7" y="85.9">38</text>
<text x="150.7" y="88.4">40</text>
<text x="172" y="85.9">37</text>
<text x="172" y="88.4">39</text>
<text x="226.9" y="85.9">25</text>
<text x="226.9" y="88.4">27</text>
<text x="243.1" y="85.9">26</text>
<text x="243.1" y="88.4">28</text>
<text x="15.8" y="94.8">SPI0_MOSI</text>
<text x="61.8" y="90.9">42</text>
<text x="61.8" y="93.5">44</text>
<text x="83.1" y="90.9">41</text>
<text x="83.1" y="93.5">43</text>
<text x="122" y="92">GPIO_25</text>
<text x="150.7" y="90.9">42</text>
<text x="150.7" y="93.5">44</text>
<text x="172" y="90.9">41</text>
<text x="172" y="93.5">43</text>
<text x="226.9" y="90.9">29</text>
<text x="226.9" y="93.5">31</text>
<text x="243.1" y="90.9">30</text>
<text x="243.1" y="93.5">32</text>
<text x="15.8" y="97.3">GPIO_22</text>
<text x="15.8" y="99.9">GPIO_27</text>
<text x="61.8" y="96">46</text>
<text x="61.8" y="98.6">48</text>
<text x="61.8" y="101.1">50</text>
<text x="83.1" y="96">45</text>
<text x="83.1" y="98.6">47</text>
<text x="83.1" y="101.1">49</text>
<text x="122" y="97.1">GPIO_24</text>
<text x="122" y="99.6">RS485_DE</text>
<text x="150.7" y="96">46</text>
<text x="150.7" y="98.6">48</text>
<text x="150.7" y="101.1">50</text>
<text x="172" y="96">45</text>
<text x="172" y="98.6">47</text>
<text x="172" y="101.1">49</text>
<text x="226.9" y="96">33</text>
<text x="226.9" y="98.6">35</text>
<text x="226.9" y="101.1">37</text>
<text x="243.1" y="96">34</text>
<text x="243.1" y="98.6">36</text>
<text x="243.1" y="101.1">38</text>
<text x="15.6" y="107.5">MOTOR2</text>
<text x="15.6" y="102.4">RUN_MODE</text>
<text x="61.8" y="103.6">52</text>
<text x="61.8" y="106.2">54</text>
<text x="83.1" y="103.6">51</text>
<text x="83.1" y="106.2">53</text>
<text x="122" y="102.2">RS485_REn</text>
<text x="122" y="104.7">RXD0</text>
<text x="150.7" y="103.6">52</text>
<text x="150.7" y="106.2">54</text>
<text x="172" y="103.6">51</text>
<text x="172" y="106.2">53</text>
<text x="226.9" y="103.6">39</text>
<text x="243.1" y="103.6">40</text>
<text x="15.6" y="112.6">MOTOR0</text>
<text x="15.6" y="110">MOTOR1</text>
<text x="61.8" y="108.7">56</text>
<text x="61.8" y="111.3">58</text>
<text x="61.8" y="113.8">60</text>
<text x="83.1" y="108.7">55</text>
<text x="83.1" y="111.3">57</text>
<text x="83.1" y="113.8">59</text>
<text x="122" y="109.8">TXD0</text>
<text x="150.7" y="108.7">56</text>
<text x="150.7" y="111.3">58</text>
<text x="150.7" y="113.8">60</text>
<text x="172" y="108.7">55</text>
<text x="172" y="111.3">57</text>
<text x="172" y="113.8">59</text>
<text x="61.8" y="116.3">62</text>
<text x="61.8" y="118.9">64</text>
<text x="83.1" y="116.3">61</text>
<text x="83.1" y="118.9">63</text>
<text x="150.7" y="116.3">62</text>
<text x="150.7" y="118.9">64</text>
<text x="172" y="116.3">61</text>
<text x="172" y="118.9">63</text>
<text x="61.8" y="121.4">66</text>
<text x="61.8" y="124">68</text>
<text x="83.1" y="121.4">65</text>
<text x="83.1" y="124">67</text>
<text x="150.7" y="121.4">66</text>
<text x="150.7" y="124">68</text>
<text x="172" y="121.4">65</text>
<text x="172" y="124">67</text>
<text x="61.8" y="126.5">70</text>
<text x="61.8" y="129">72</text>
<text x="61.8" y="131.6">74</text>
<text x="83.1" y="126.5">69</text>
<text x="83.1" y="129">71</text>
<text x="83.1" y="131.6">73</text>
<text x="94" y="131.6">P5V</text>
<text x="150.7" y="126.5">70</text>
<text x="150.7" y="129">72</text>
<text x="150.7" y="131.6">74</text>
<text x="172" y="126.5">69</text>
<text x="172" y="129">71</text>
<text x="172" y="131.6">73</text>
<text x="10.5" y="138">GPIO_VREF</text>
<text x="61.8" y="134.1">76</text>
<text x="61.8" y="136.7">78</text>
<text x="83.1" y="134.1">75</text>
<text x="83.1" y="136.7">77</text>
<text x="150.7" y="134.1">76</text>
<text x="150.7" y="136.7">78</text>
<text x="172" y="134.1">75</text>
<text x="172" y="136.7">77</text>
<text x="61.8" y="139.2">80</text>
<text x="61.8" y="141.7">82</text>
<text x="83.1" y="139.2">79</text>
<text x="83.1" y="141.7">81</text>
<text x="150.7" y="139.2">80</text>
<text x="150.7" y="141.7">82</text>
<text x="172" y="139.2">79</text>
<text x="172" y="141.7">81</text>
<text x="228.2" y="139.2">1</text>
<text x="228.2" y="141.7">3</text>
<text x="243.1" y="139.2">2</text>
<text x="243.1" y="141.7">4</text>
<text x="269.8" y="140.5">SCL</text>
<text x="61.8" y="144.3">84</text>
<text x="61.8" y="146.8">86</text>
<text x="61.8" y="149.4">88</text>
<text x="83.1" y="144.3">83</text>
<text x="83.1" y="146.8">85</text>
<text x="83.1" y="149.4">87</text>
<text x="150.7" y="144.3">84</text>
<text x="150.7" y="146.8">86</text>
<text x="150.7" y="149.4">88</text>
<text x="172" y="144.3">83</text>
<text x="172" y="146.8">85</text>
<text x="172" y="149.4">87</text>
<text x="228.2" y="144.3">5</text>
<text x="228.2" y="146.8">7</text>
<text x="228.2" y="149.4">9</text>
<text x="243.1" y="144.3">6</text>
<text x="243.1" y="146.8">8</text>
<text x="243.1" y="149.4">10</text>
<text x="269.8" y="145.6">SDA</text>
<text x="61.8" y="151.9">90</text>
<text x="61.8" y="154.4">92</text>
<text x="83.1" y="151.9">89</text>
<text x="83.1" y="154.4">91</text>
<text x="150.7" y="151.9">90</text>
<text x="150.7" y="154.4">92</text>
<text x="172" y="151.9">89</text>
<text x="172" y="154.4">91</text>
<text x="226.9" y="151.9">11</text>
<text x="226.9" y="154.4">13</text>
<text x="243.1" y="151.9">12</text>
<text x="243.1" y="154.4">14</text>
<text x="271.8" y="150.4">RSTn</text>
<text x="61.8" y="157">94</text>
<text x="61.8" y="159.5">96</text>
<text x="83.1" y="157">93</text>
<text x="83.1" y="159.5">95</text>
<text x="150.7" y="157">94</text>
<text x="150.7" y="159.5">96</text>
<text x="172" y="157">93</text>
<text x="172" y="159.5">95</text>
<text x="15.8" y="165.9">nEXTRST</text>
<text x="60.5" y="164.6">100</text>
<text x="61.8" y="162.1">98</text>
<text x="83.1" y="162.1">97</text>
<text x="83.1" y="164.6">99</text>
<text x="149.4" y="164.6">100</text>
<text x="150.7" y="162.1">98</text>
<text x="172" y="162.1">97</text>
<text x="172" y="164.6">99</text>
<text x="203" y="191.6">Title</text>
<text x="213.2" y="194.1">Sensor</text>
<text x="203" y="199.2">Size</text>
<text x="205.5" y="201.7">A4</text>
<text x="213.2" y="199.2">Document Number</text>
<text x="213.2" y="201.7">&lt;Doc&gt;</text>
<text x="286.8" y="199.2">Rev</text>
<text x="289.4" y="201.7">0.1</text>
<text x="203" y="206.8">Date:</text>
<text x="216.2" y="206.8">Wednesday, October 20, 2021</text>
<text x="253.8" y="206.8">Sheet</text>
<text x="266.5" y="206.8">3</text>
<text x="274.1" y="206.8">of</text>
<text x="281.7" y="206.8">5</text>
</g>
<g font-size="2.3" fill="#004080">
<text x="67.4" y="41.7">2</text>
<text x="78.8" y="41.7">1</text>
<text x="156.3" y="41.7">2</text>
<text x="167.7" y="41.7">1</text>
<text x="67.4" y="44.2">4</text>
<text x="67.4" y="46.8">6</text>
<text x="78.8" y="44.2">3</text>
<text x="78.8" y="46.8">5</text>
<text x="156.3" y="44.2">4</text>
<text x="156.3" y="46.8">6</text>
<text x="167.7" y="44.2">3</text>
<text x="167.7" y="46.8">5</text>
<text x="67.4" y="49.3">8</text>
<text x="67.4" y="51.9">10</text>
<text x="78.8" y="49.3">7</text>
<text x="78.8" y="51.9">9</text>
<text x="156.3" y="49.3">8</text>
<text x="156.3" y="51.9">10</text>
<text x="167.7" y="49.3">7</text>
<text x="167.7" y="51.9">9</text>
<text x="67.4" y="54.4">12</text>
<text x="67.4" y="56.9">14</text>
<text x="67.4" y="59.5">16</text>
<text x="77.5" y="54.4">11</text>
<text x="77.5" y="56.9">13</text>
<text x="77.5" y="59.5">15</text>
<text x="156.3" y="54.4">12</text>
<text x="156.3" y="56.9">14</text>
<text x="156.3" y="59.5">16</text>
<text x="166.4" y="54.4">11</text>
<text x="166.4" y="56.9">13</text>
<text x="166.4" y="59.5">15</text>
<text x="67.4" y="62">18</text>
<text x="67.4" y="64.6">20</text>
<text x="77.5" y="62">17</text>
<text x="77.5" y="64.6">19</text>
<text x="156.3" y="62">18</text>
<text x="156.3" y="64.6">20</text>
<text x="166.4" y="62">17</text>
<text x="166.4" y="64.6">19</text>
<text x="67.4" y="67.1">22</text>
<text x="67.4" y="69.6">24</text>
<text x="77.5" y="67.1">21</text>
<text x="77.5" y="69.6">23</text>
<text x="156.3" y="67.1">22</text>
<text x="156.3" y="69.6">24</text>
<text x="166.4" y="67.1">21</text>
<text x="166.4" y="69.6">23</text>
<text x="67.4" y="72.2">26</text>
<text x="67.4" y="74.7">28</text>
<text x="67.4" y="77.3">30</text>
<text x="77.5" y="72.2">25</text>
<text x="77.5" y="74.7">27</text>
<text x="77.5" y="77.3">29</text>
<text x="156.3" y="72.2">26</text>
<text x="156.3" y="74.7">28</text>
<text x="156.3" y="77.3">30</text>
<text x="166.4" y="72.2">25</text>
<text x="166.4" y="74.7">27</text>
<text x="166.4" y="77.3">29</text>
<text x="67.4" y="79.8">32</text>
<text x="67.4" y="82.3">34</text>
<text x="77.5" y="79.8">31</text>
<text x="77.5" y="82.3">33</text>
<text x="156.3" y="79.8">32</text>
<text x="156.3" y="82.3">34</text>
<text x="166.4" y="79.8">31</text>
<text x="166.4" y="82.3">33</text>
<text x="67.4" y="84.9">36</text>
<text x="67.4" y="87.4">38</text>
<text x="67.4" y="90">40</text>
<text x="77.5" y="84.9">35</text>
<text x="77.5" y="87.4">37</text>
<text x="77.5" y="90">39</text>
<text x="156.3" y="84.9">36</text>
<text x="156.3" y="87.4">38</text>
<text x="156.3" y="90">40</text>
<text x="166.4" y="84.9">35</text>
<text x="166.4" y="87.4">37</text>
<text x="166.4" y="90">39</text>
<text x="67.4" y="92.5">42</text>
<text x="67.4" y="95">44</text>
<text x="77.5" y="92.5">41</text>
<text x="77.5" y="95">43</text>
<text x="156.3" y="92.5">42</text>
<text x="156.3" y="95">44</text>
<text x="166.4" y="92.5">41</text>
<text x="166.4" y="95">43</text>
<text x="67.4" y="97.6">46</text>
<text x="67.4" y="100.1">48</text>
<text x="77.5" y="97.6">45</text>
<text x="77.5" y="100.1">47</text>
<text x="156.3" y="97.6">46</text>
<text x="156.3" y="100.1">48</text>
<text x="166.4" y="97.6">45</text>
<text x="166.4" y="100.1">47</text>
<text x="67.4" y="102.7">50</text>
<text x="67.4" y="105.2">52</text>
<text x="67.4" y="107.7">54</text>
<text x="77.5" y="102.7">49</text>
<text x="77.5" y="105.2">51</text>
<text x="77.5" y="107.7">53</text>
<text x="156.3" y="102.7">50</text>
<text x="156.3" y="105.2">52</text>
<text x="156.3" y="107.7">54</text>
<text x="166.4" y="102.7">49</text>
<text x="166.4" y="105.2">51</text>
<text x="166.4" y="107.7">53</text>
<text x="67.4" y="110.3">56</text>
<text x="67.4" y="112.8">58</text>
<text x="77.5" y="110.3">55</text>
<text x="77.5" y="112.8">57</text>
<text x="156.3" y="110.3">56</text>
<text x="156.3" y="112.8">58</text>
<text x="166.4" y="110.3">55</text>
<text x="166.4" y="112.8">57</text>
<text x="67.4" y="115.4">60</text>
<text x="67.4" y="117.9">62</text>
<text x="77.5" y="115.4">59</text>
<text x="77.5" y="117.9">61</text>
<text x="156.3" y="115.4">60</text>
<text x="156.3" y="117.9">62</text>
<text x="166.4" y="115.4">59</text>
<text x="166.4" y="117.9">61</text>
<text x="67.4" y="120.4">64</text>
<text x="67.4" y="123">66</text>
<text x="67.4" y="125.5">68</text>
<text x="77.5" y="120.4">63</text>
<text x="77.5" y="123">65</text>
<text x="77.5" y="125.5">67</text>
<text x="156.3" y="120.4">64</text>
<text x="156.3" y="123">66</text>
<text x="156.3" y="125.5">68</text>
<text x="166.4" y="120.4">63</text>
<text x="166.4" y="123">65</text>
<text x="166.4" y="125.5">67</text>
<text x="67.4" y="128.1">70</text>
<text x="67.4" y="130.6">72</text>
<text x="77.5" y="128.1">69</text>
<text x="77.5" y="130.6">71</text>
<text x="156.3" y="128.1">70</text>
<text x="156.3" y="130.6">72</text>
<text x="166.4" y="128.1">69</text>
<text x="166.4" y="130.6">71</text>
<text x="67.4" y="133.1">74</text>
<text x="67.4" y="135.7">76</text>
<text x="77.5" y="133.1">73</text>
<text x="77.5" y="135.7">75</text>
<text x="156.3" y="133.1">74</text>
<text x="156.3" y="135.7">76</text>
<text x="166.4" y="133.1">73</text>
<text x="166.4" y="135.7">75</text>
<text x="67.4" y="138.2">78</text>
<text x="67.4" y="140.8">80</text>
<text x="67.4" y="143.3">82</text>
<text x="77.5" y="138.2">77</text>
<text x="77.5" y="140.8">79</text>
<text x="77.5" y="143.3">81</text>
<text x="156.3" y="138.2">78</text>
<text x="156.3" y="140.8">80</text>
<text x="156.3" y="143.3">82</text>
<text x="166.4" y="138.2">77</text>
<text x="166.4" y="140.8">79</text>
<text x="166.4" y="143.3">81</text>
<text x="67.4" y="145.8">84</text>
<text x="67.4" y="148.4">86</text>
<text x="77.5" y="145.8">83</text>
<text x="77.5" y="148.4">85</text>
<text x="156.3" y="145.8">84</text>
<text x="156.3" y="148.4">86</text>
<text x="166.4" y="145.8">83</text>
<text x="166.4" y="148.4">85</text>
<text x="67.4" y="150.9">88</text>
<text x="67.4" y="153.5">90</text>
<text x="67.4" y="156">92</text>
<text x="77.5" y="150.9">87</text>
<text x="77.5" y="153.5">89</text>
<text x="77.5" y="156">91</text>
<text x="156.3" y="150.9">88</text>
<text x="156.3" y="153.5">90</text>
<text x="156.3" y="156">92</text>
<text x="166.4" y="150.9">87</text>
<text x="166.4" y="153.5">89</text>
<text x="166.4" y="156">91</text>
<text x="67.4" y="158.5">94</text>
<text x="67.4" y="161.1">96</text>
<text x="77.5" y="158.5">93</text>
<text x="77.5" y="161.1">95</text>
<text x="156.3" y="158.5">94</text>
<text x="156.3" y="161.1">96</text>
<text x="166.4" y="158.5">93</text>
<text x="166.4" y="161.1">95</text>
<text x="67.4" y="163.6">98</text>
<text x="67.4" y="166.2">100</text>
<text x="77.5" y="163.6">97</text>
<text x="77.5" y="166.2">99</text>
<text x="156.3" y="163.6">98</text>
<text x="156.3" y="166.2">100</text>
<text x="166.4" y="163.6">97</text>
<text x="166.4" y="166.2">99</text>
</g>
<g font-size="2.3" fill="#f00">
<text x="203.8" y="55.4">P3V3I</text>
<text x="203.8" y="57.8">GPIO_02</text>
<text x="203.8" y="60.4">GPIO_03</text>
<text x="203.8" y="62.9">GPIO_04</text>
<text x="257.1" y="62.9">GPIO_14</text>
<text x="257.1" y="65.4">GPIO_15</text>
<text x="41.2" y="68">GPIO_26</text>
<text x="41.2" y="70.5">GPIO_19</text>
<text x="94.5" y="70.5">GPIO_21</text>
<text x="203.8" y="68">GPIO_17</text>
<text x="203.8" y="70.5">GPIO_27</text>
<text x="257.1" y="68">GPIO_18</text>
<text x="41.2" y="73.1">GPIO_13</text>
<text x="41.2" y="75.6">GPIO_06</text>
<text x="94.5" y="73.1">GPIO_20</text>
<text x="94.5" y="75.6">GPIO_16</text>
<text x="203.8" y="73.1">GPIO_22</text>
<text x="203.8" y="75.7">P3V3I</text>
<text x="257.1" y="73.1">GPIO_23</text>
<text x="257.1" y="75.6">GPIO_24</text>
<text x="41.2" y="80.7">GPIO_05</text>
<text x="43.7" y="83.2">ID_SD</text>
<text x="94.5" y="78.1">GPIO_12</text>
<text x="97.1" y="83.2">ID_SC</text>
<text x="203.8" y="78.1">GPIO_10</text>
<text x="203.8" y="80.7">GPIO_09</text>
<text x="203.8" y="83.2">GPIO_11</text>
<text x="257.1" y="80.7">GPIO_25</text>
<text x="257.1" y="83.2">GPIO_08</text>
<text x="41.2" y="85.8">GPIO_11</text>
<text x="41.2" y="88.3">GPIO_09</text>
<text x="94.5" y="85.8">GPIO_07</text>
<text x="94.5" y="88.3">GPIO_08</text>
<text x="206.3" y="88.3">ID_SD</text>
<text x="257.1" y="85.8">GPIO_07</text>
<text x="259.6" y="88.3">ID_SC</text>
<text x="41.2" y="93.4">GPIO_10</text>
<text x="41.2" y="95.9">GPIO_22</text>
<text x="94.5" y="90.8">GPIO_25</text>
<text x="94.5" y="95.9">GPIO_24</text>
<text x="203.8" y="90.8">GPIO_05</text>
<text x="203.8" y="93.4">GPIO_06</text>
<text x="203.8" y="95.9">GPIO_13</text>
<text x="257.1" y="93.4">GPIO_12</text>
<text x="41.2" y="98.5">GPIO_27</text>
<text x="41.2" y="101">GPIO_17</text>
<text x="94.5" y="98.5">GPIO_23</text>
<text x="94.5" y="101">GPIO_18</text>
<text x="203.8" y="98.5">GPIO_19</text>
<text x="203.8" y="101">GPIO_26</text>
<text x="257.1" y="98.5">GPIO_16</text>
<text x="257.1" y="101">GPIO_20</text>
<text x="41.2" y="106.1">GPIO_04</text>
<text x="94.5" y="103.5">GPIO_15</text>
<text x="257.1" y="103.5">GPIO_21</text>
<text x="41.2" y="108.6">GPIO_03</text>
<text x="41.2" y="111.2">GPIO_02</text>
<text x="94.5" y="108.6">GPIO_14</text>
<text x="112.3" y="126.5">P3V3I</text>
<text x="38.7" y="136.6">GPIO_VREF</text>
<text x="43.7" y="139.2">SCL0</text>
<text x="43.7" y="141.8">SDA0</text>
<text x="211.4" y="139.1">ID_SC</text>
<text x="211.4" y="141.8">SCL0</text>
<text x="252" y="139.2">SCL</text>
<text x="43.7" y="144.3">P3V3I</text>
<text x="211.4" y="144.2">ID_SD</text>
<text x="211.4" y="146.8">SDA0</text>
<text x="211.4" y="149.3">GLOBAL_EN</text>
<text x="252" y="144.3">SDA</text>
<text x="43.7" y="154.3">RUN_PG</text>
<text x="211.4" y="151.8">RUN_PG</text>
<text x="211.4" y="154.5">nRPIBOOT</text>
<text x="94.5" y="157">nRPIBOOT</text>
<text x="94.5" y="159.4">nPWR_LED</text>
<text x="94.5" y="164.5">GLOBAL_EN</text>
</g>
<g font-size="1.8">
<text x="31.8" y="1.9">5</text>
<text x="90.1" y="1.9">4</text>
<text x="148.5" y="1.9">3</text>
<text x="206.9" y="1.9">2</text>
<text x="265.2" y="1.9">1</text>
<text x=".7" y="29.8">D</text>
<text x="295.1" y="29.8">D</text>
<text x=".7" y="81">C</text>
<text x="295.1" y="81">C</text>
<text x=".7" y="132.1">B</text>
<text x="295.1" y="132.1">B</text>
<text x=".7" y="183.3">A</text>
<text x="295.1" y="183.3">A</text>
<text x="31.8" y="209.2">5</text>
<text x="90.1" y="209.2">4</text>
<text x="148.5" y="209.2">3</text>
<text x="206.9" y="209.2">2</text>
<text x="265.2" y="209.2">1</text>
</g>
</svg>
